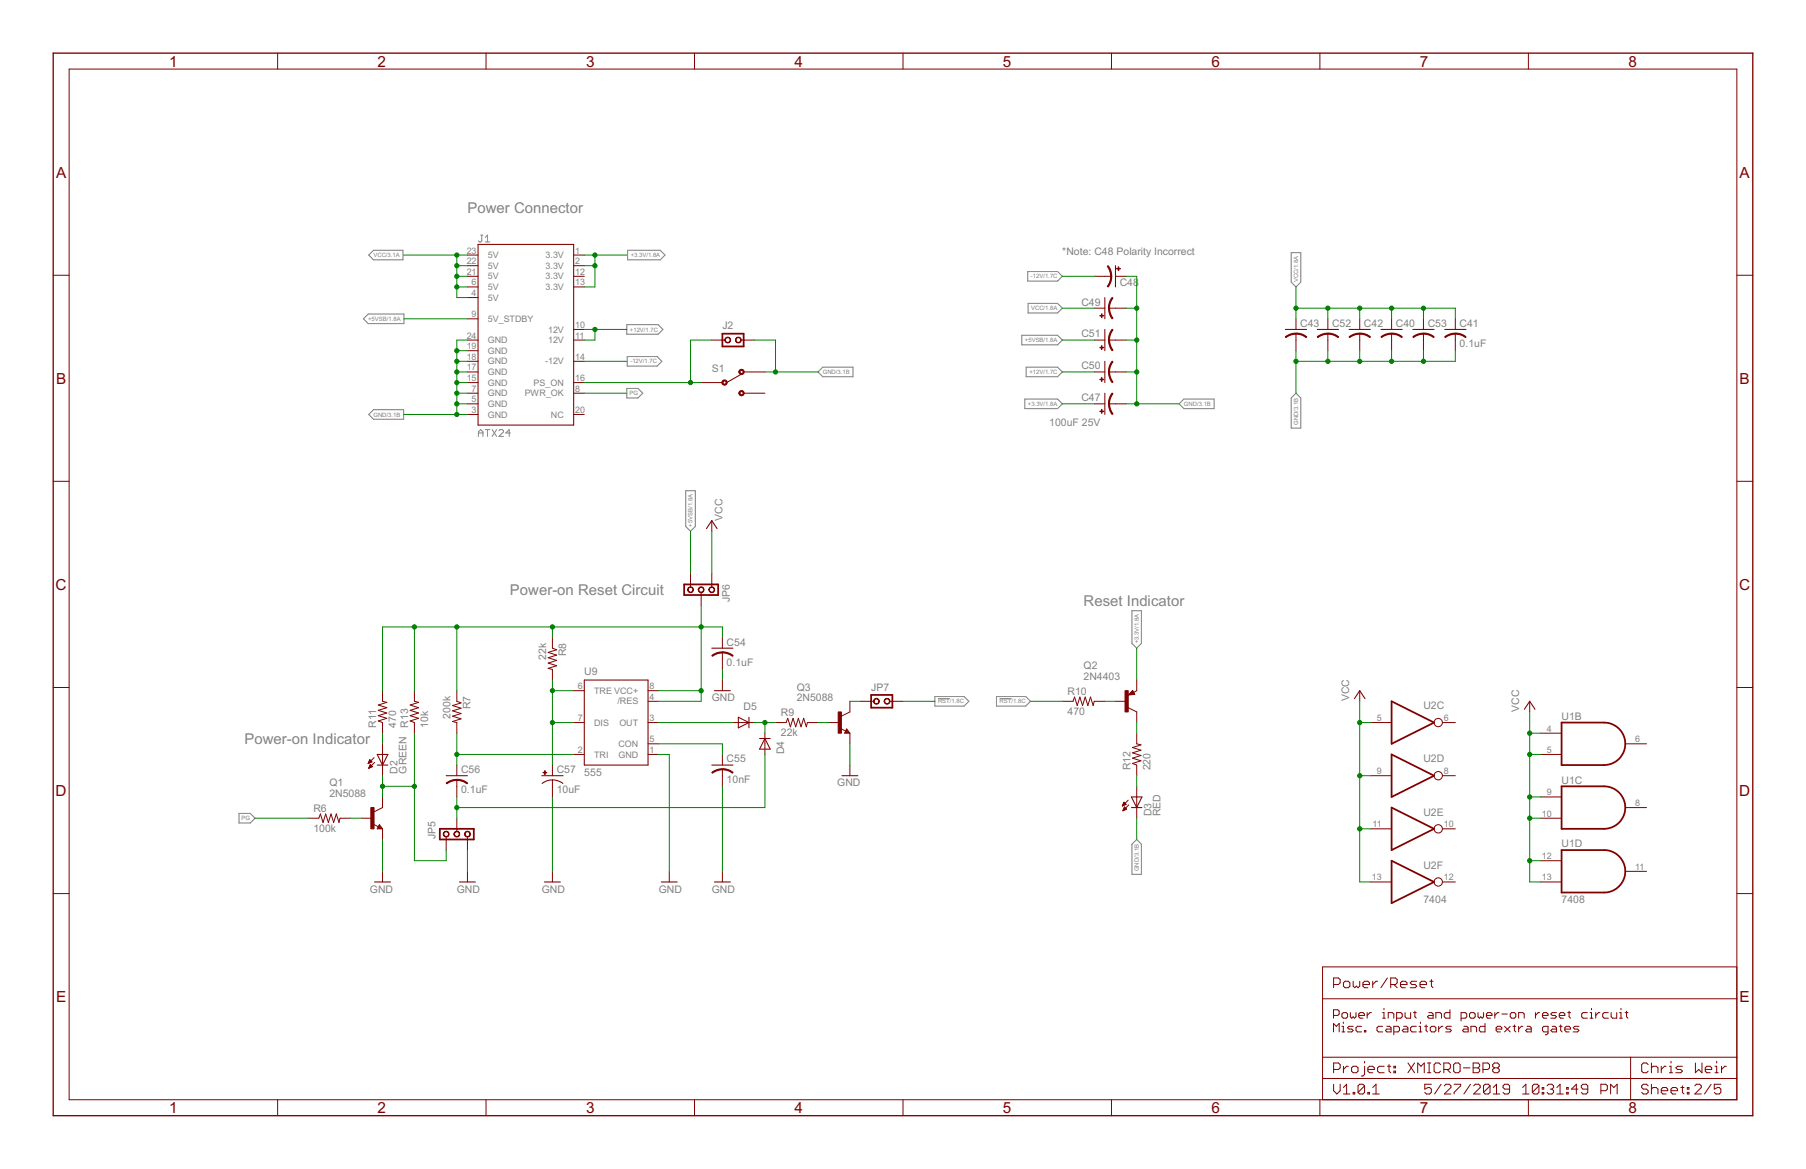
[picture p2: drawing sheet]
<svg xmlns="http://www.w3.org/2000/svg" width="432mm" height="279mm" viewBox="0 0 432 279" stroke-linecap="round" stroke-linejoin="round" font-family="sans-serif">
<g fill="none" stroke="#808080" stroke-width=".24">
<path d="M114.9 56.2h.6M115.2 56.2v1.4l-.3 .2-.5-.2M116 56.7l.6-.5v1.6M116 57.8h1.1M114.4 104.3v-1.1l.5-.5 .6 .5v1.1M114.4 103.5h1.1M116 102.7h1.1M116.6 102.7v1.6M117.7 102.7l1 1.6M118.7 102.7l-1 1.6M119.3 103l.3-.3h.5l.3 .3v.2l-1.1 1.1h1.1M122 103.5h-1.1l.9-.8v1.6"/>
<path d="M224.3 167h2.8M239 167h2.9"/>
</g>
<g fill="none" stroke="#808080" stroke-width=".25">
<path d="M150.1 59.8h7.8l1.1 1.2-1.1 1.1h-7.8zM86.9 76.2l1.1-1.1h8.6v2.2h-8.6zM88.2 61l1.1-1.2h7.1v2.3h-7.1zM149.9 77.6h7.5l1.1 1.1-1.1 1.2h-7.5zM245.7 64.9h7.2l1.1 1.1-1.1 1.2h-7.2zM245.8 72.5h7.1l1.1 1.2-1.1 1.1h-7.1zM308.7 60.4h2.3v7l-1.1 1.2-1.2-1.2zM88.2 99.1l1.1-1.2h7.2v2.3h-7.2zM149.9 92.8h2.6l1.2 1.2-1.2 1.1h-2.6zM150 85.2h7.1l1.1 1.2-1.1 1.1h-7.1zM195.6 88.9l1.1-1.1h7.2v2.2h-7.2zM244.3 80.1h8.6l1.1 1.2-1.1 1.1h-8.6z"/>
<path d="M245 95.4h7.9l1.1 1.1-1.1 1.2h-7.9zM245.3 87.8h7.6l1.1 1.1-1.1 1.1h-7.6zM283.1 95.4h7.2v2.3h-7.2l-1.2-1.2zM308.7 95.1l1.2-1.1 1.1 1.1v7.2h-2.3zM164 117.3h2.2v8.5l-1.1 1.2-1.1-1.2zM270.6 146h2.3v7.8l-1.1 1.1-1.2-1.1zM223.5 166.5h7l1.1 1.1-1.1 1.2h-7zM238.3 166.5h6.9l1.2 1.1-1.2 1.2h-6.9zM57.1 194.4h2.7l1.2 1.2-1.2 1.1h-2.7zM270.6 201.8l1.2-1.2 1.1 1.2v7.2h-2.3z"/>
</g>
<path d="M12.7 12.7h406.4v254h-406.4z" fill="none" stroke="#800000" stroke-width=".32"/>
<g fill="none" stroke="#800000" stroke-width=".24">
<path d="M16.5 16.5h398.8v246.3h-398.8zM66.4 12.7v3.8M116.2 12.7v3.8M166.1 12.7v3.8M215.9 12.7v3.8M265.7 12.7v3.8M315.6 12.7v3.8M365.4 12.7v3.8M12.7 65.8h3.8M111.8 61h2.5M111.8 63.5h2.5M111.8 66h2.5"/>
<path d="M111.8 68.6h2.5M111.8 71.1h2.5M111.8 76.2h2.5M137.2 61h2.5M137.2 63.5h2.5M137.2 66h2.5M137.2 68.6h2.5M137.2 78.7h2.5M261.6 66h4.1M261.6 73.7h2.6M265.2 73.7h4M266.7 66h2.5"/>
<path d="M309.9 76.2v2.5M309.9 79.8v4M317.5 76.2v2.5M317.5 79.8v4M325.1 76.2v2.5M325.1 79.8v4M332.7 76.2v2.5M332.7 79.8v4M340.3 76.2v2.5M340.3 79.8v4M348 76.2v2.5M348 79.8v4"/>
<path d="M415.3 65.8h3.8M111.8 86.4h2.5M111.8 81.3h2.5M111.8 99.1h2.5M111.8 96.5h2.5M111.8 94h2.5M111.8 91.4h2.5M111.8 88.9h2.5M111.8 83.8h2.5M137.2 86.4h2.5M137.2 81.3h2.5M137.2 99.1h2.5"/>
<path d="M137.2 94h2.5M137.2 91.4h2.5M167.6 91.4h5.1M170.2 81.3h3.2M177.2 81.3h3.1M177.8 94h5.1M177.8 88.9h5.1M261.6 81.3h2.6M261.6 96.5h2.6M261.6 88.9h2.6M265.2 81.3h4M265.2 96.5h4"/>
<path d="M265.2 88.9h4M12.7 115h3.8M415.3 115h3.8M165.1 137.1v3.2M170.2 124.4v2.6M170.2 137.1v3.2M132.1 152.4v2.5l1 .4-2 .6 2 .7-2 .6 2 .6-2 .7 2 .6-2 .6 1 .3v2.5M167.6 141.6v3.2M172.7 152.4v2.5M172.7 155.9v4.1M12.7 164.3h3.8M91.5 165.1v2.5l1 .3-2.1 .6 2.1 .6-2.1 .7 2.1 .6-2.1 .6 2.1 .7-2.1 .6 1.1 .4v2.5"/>
<path d="M91.5 177.8v7.6M99.1 165.1v2.5l1 .3-2 .6 2 .6-2 .7 2 .6-2 .6 2 .7-2 .6 1 .4v2.5M109.2 165.1v2.5l1 .4-2 .6 2 .7-2 .6 2 .6-2 .7 2 .6-2 .6 1 .3v2.5M137.2 172.7h2.5M137.2 165.1h2.5M154.9 172.7h2.6M154.9 177.8h2.6M154.9 167.6h2.6M154.9 165.1h2.6M172.7 162.5v2.6M175.3 172.7h5M182.9 175.2v5.1"/>
<path d="M185.4 172.7h2.6l.3-1 .7 2 .6-2 .6 2 .7-2 .6 2 .7-2 .6 2 .2-1h2.6M198.1 172.7h2.6M201 174.1l1.2 .6M202.4 174.2l.8 1h-1.3zM203.2 167.6v2.6l-2 1M203.2 175.2v2.6M205.7 167.6h3.2M212.7 167.6h3.2M254 167.6h2.5l.4-1 .7 2 .6-2 .6 2 .7-2 .6 2 .6-2 .7 2 .2-1h2.6M266.7 167.6h2.5M269.7 169.1l2.1 1.1v2.5M270.8 165l.5 .9-1.6 .2z"/>
<path d="M271.8 175.2v2.6l1 .2-2 .7 2 .6-2 .6 2 .7-2 .6 2 .6-2 .7 1 .4v2.5M271.8 162.5v2.6l-.8 .4M325.1 165.1v2.5M327.6 172.7h5.1M344.9 172.7h3.1M365.7 167.6v2.6M368.3 175.2h5.1M388.6 177.8h5.1M415.3 164.3h3.8M73.7 195.6h2.5l.4-1.1 .6 2.1 .7-2.1 .6 2.1 .6-2.1 .7 2.1 .6-2.1 .6 2.1 .3-1h2.5M86.4 195.6h2.5M88 182.5h.1"/>
<path d="M88.1 182.4h.2M88.1 182.2h.5M88.2 182.1h.7M88.2 183.6h.1M88.2 183.4h.4M88.2 182h.6M88.3 181.9h.4M88.3 183.3h.6M88.3 181.7h.3M88.3 183.2h.7M88.4 181.6h.1M88.4 183.1h.5"/>
<path d="M88.4 181.6l-.4 .9M88.4 181.6l.5 .5-.9 .4M88.4 182.9h.4M88.5 182.8h.1M88.5 182.7l.5 .5-.8 .4zM89.2 197l1.2 .6M89.4 181.1l-1.4 1.4M89.6 182.2l-1.4 1.4M90.7 197.1l.8 1h-1.3zM91.5 190.5v2.5l-2.1 1M91.5 198.1v2.5M109.2 182.9v2.5"/>
<path d="M109.2 186.4v4.1M109.2 195.6v3.1M132.1 182.9v2.5M132.1 186.4v4.1M137.2 180.3h2.5M154.9 180.3h2.6M172.7 180.3v2.6M172.7 183.9v4M203.2 182.9v2.5M268.4 192.6h.1M268.4 192.5h.3M268.5 192.4h.5"/>
<path d="M268.5 193.7h.2M268.5 192.2h.7M268.6 192.1h.5M268.6 193.6h.4M268.6 192h.4M268.6 193.4h.6M268.7 191.9h.2M268.7 193.3h.6M268.7 191.7h.1M268.7 193.2h.5M268.7 191.7l-.3 .9M268.7 191.7l.5 .6"/>
<path d="M268.8 193.1h.2M268.8 193h.1M268.9 192.9l.5 .5-.9 .4zM269.2 192.3l-.8 .3M269.7 191.2l-1.3 1.4M269.9 192.4l-1.4 1.4M271.8 187.9v7.7M327.6 185.4h5.1M327.6 198.1h5.1M344.9 185.4h3.1M344.9 198.1h3.1M368.3 180.3h5.1"/>
<path d="M368.3 190.5h5.1M368.3 195.6h5.1M388.6 193h5.1M12.7 213.6h3.8M91.5 208.3v2.5M106.7 200v3.2M111.8 200v3.2M111.8 208.3v2.5M132.1 208.3v2.5M160 208.3v2.5M172.7 208.3v2.5M327.6 210.8h5.1"/>
<path d="M344.9 210.8h3.1M368.3 210.8h5.1M368.3 205.7h5.1M388.6 208.3h5.1M415.3 213.6h3.8M316.2 238.7h99.1M318.9 235.3h1.1l.4-.4v-.8l-.4-.4h-1.1v2.4M321.2 234.9l.4-.4h.8l.3 .4v.8l-.3 .4h-.8l-.4-.4zM323.5 234.5v1.2l.4 .4 .4-.4 .4 .4 .4-.4v-1.2M325.9 235.3h1.5v-.4l-.4-.4h-.7l-.4 .4v.8l.4 .4h.7M328.2 234.5v1.6M329.4 234.5h-.4l-.8 .8"/>
<path d="M331.7 233.7l-1.5 2.4M332.5 235.3h1.2l.4-.4v-.8l-.4-.4h-1.2v2.4M333.3 235.3l.8 .8M334.8 235.3h1.6v-.4l-.4-.4h-.8l-.4 .4v.8l.4 .4h.8M338.7 234.5h-1.1l-.4 .4 .4 .4h.7l.4 .4-.4 .4h-1.1M339.5 235.3h1.6v-.4l-.4-.4h-.8l-.4 .4v.8l.4 .4h.8M341.8 234.5h.8M342.2 234.1v1.6l.4 .4M415.3 231.1h-99.1v31.7M316.2 252.7h99.1M316.2 257.8h99.1M318.8 242.7h1l.4-.3v-.7l-.4-.4h-1v2.1"/>
<path d="M318.8 246.6v-2l.7 .7 .7-.7v2M318.9 255.6h1.1l.4-.4v-.8l-.4-.3h-1.1v2.3M318.9 259.1v1.6l.7 .8 .8-.8v-1.6M320.8 242.4l.4-.4h.7l.3 .4v.6l-.3 .4h-.7l-.4-.4zM320.8 245.3h.4v1.3M320.8 246.6h.7M321.2 244.3v.3M321.2 254.8v1.6M321.2 259.9l.8-.8v2.4M322.4 254.8h-.4l-.8 .8M322.9 242v1l.3 .4 .3-.4 .4 .4 .3-.4v-1M323.5 245.3h-1l-.3 .3 .3 .4h.7l.3 .3-.3 .3h-1"/>
<path d="M323.5 254.8h.8l.4 .4v.8l-.4 .4h-.8l-.3-.4v-.8zM324.9 242.7h1.3v-.3l-.3-.4h-.7l-.3 .4v.6l.3 .4h.7M325.5 245.3h-1l-.3 .3v.7l.3 .3h1M326.2 246.3h.4v.3h-.4zM326.3 253.7v.4M326.3 254.8v2l-.4 .4h-.4M326.3 259.5v1.6l-.4 .4h-.8l-.4-.4M326.3 259.5l-.4-.4h-.8l-.4 .4v1.6M326.3 259.5l-1.6 1.6M326.9 242v1.4M327 255.6h1.6v-.4l-.4-.4h-.8l-.4 .4v.8l.4 .4h.8M327.9 242h-.3l-.7 .7"/>
<path d="M328.2 259.9l.8-.8v2.4M330.6 243.4h.6M330.6 242h.3v1.4M330.6 245.3h-1l-.4 .3v.7l.4 .3h1M330.9 241v.3M330.9 254.8h-1.1l-.4 .4v.8l.4 .4h1.1M331.6 245.3h.7l.3 .3v1h-1l-.4-.3 .4-.3h1M331.7 254.8h.8M331.9 243.4v-1.4h1l.3 .4v1M332.1 254.4v1.6l.4 .4M333.2 246.6h1.1l.3-.3v-.7l-.3-.3h-1.1v2M333.3 254.8h.4v.4h-.4z"/>
<path d="M333.3 256h.4v.4h-.4zM333.9 243.4h1l.4-.4v-.6l-.4-.4h-1v2M335.6 245.3h.7l.3 .3v1h-1l-.3-.3 .3-.3h1M335.9 242v1l.4 .4h1v-1.4M336.6 254.1l1.6 2.3M337.9 242h.7M338.2 254.1l-1.6 2.3M338.3 241.7v1.3l.3 .4M338.6 245.3h-1l-.3 .3v.7l.3 .3h1M339 256.4v-2.3l.7 .7 .8-.7v2.3M339.3 245.3h.3v1.3M339.3 246.6h.7"/>
<path d="M339.6 244.3v.3M340.6 245.3h.7M341 245v1.3l.3 .3M341.3 254.1h.8M341.3 256.4h.8M341.6 242h.7l.3 .4v1h-1l-.3-.4 .3-.3h1M341.7 254.1v2.3M342 245.6l.3-.3h.7l.3 .3v.7l-.3 .3h-.7l-.3-.3zM342.2 259.1h-1.5v1.2l.7-.4h.4l.4 .4v.8l-.4 .4h-.8l-.3-.4M343.3 243.4v-1.4h1l.4 .4v1M344 245.3v1.3M344.4 254.4l-.4-.3h-.7l-.4 .3v1.6l.4 .4h.7l.4-.4"/>
<path d="M344.6 259.1l-1.6 2.4M345 245.3h-.3l-.7 .7M345.2 255.6h1.2l.4-.4v-.8l-.4-.3h-1.2v2.3M345.3 259.5l.4-.4h.8l.4 .4v.4l-1.6 1.6h1.6M346 255.6l.8 .8M346.7 241.3v2.1h-1l-.4-.4v-.6l.4-.4h1M347 245.3h-1l-.3 .3 .3 .4h.7l.3 .3-.3 .3h-1M347.7 259.1h1.5v.4l-1.5 1.6v.4M347.9 254.1h.8l.4 .3v1.6l-.4 .4h-.8l-.3-.4v-1.6zM349.3 243.4h1.1l.3-.4v-.6l-.3-.4h-1.1v2M349.9 255.2h1.6M350 245.3h.7l.3 .3v1h-1l-.3-.3 .3-.3h1"/>
<path d="M351.3 242.4l.4-.4h.7l.3 .4v.6l-.3 .4h-.7l-.4-.4zM351.6 259.1l-1.6 2.4M351.7 246.6v-1.3h1l.3 .3v1M352.2 254.1h1.2l.4 .3v.4l-.4 .4 .4 .4v.4l-.4 .4h-1.2zM352.2 255.2h1.2M352.3 259.5l.4-.4h.8l.4 .4v.4l-1.6 1.6h1.6M353.4 242v1l.3 .4 .3-.4 .4 .4 .3-.4v-1M354.6 255.6h1.1l.4-.4v-.8l-.4-.3h-1.1v2.3M355 244.6v2h-1l-.3-.3v-.7l.3-.3h1M355.4 242.7h1.3v-.3l-.3-.4h-.7l-.3 .4v.6l.3 .4h.7M356.3 259.5l-.4-.4h-.8l-.4 .4v1.6M356.3 259.5v1.6l-.4 .4h-.8l-.4-.4"/>
<path d="M356.3 259.5l-1.6 1.6M357 259.9l.8-.8v2.4M357.3 255.2l-.4 .4v.4l.4 .4h.8l.4-.4v-.4l-.4-.4M357.3 255.2l-.4-.4v-.4l.4-.3h.8l.4 .3v.4l-.4 .4M357.3 255.2h.8M357.4 242v1.4M357.7 246h1.4v-.4l-.4-.3h-.6l-.4 .3v.7l.4 .3h.6M358.4 242h-.3l-.7 .7M359.1 242.4h1.3M359.7 245.3l1.4 1.3M361.1 242.4l.3-.4h.7l.3 .4v.6l-.3 .4h-.7l-.3-.4zM361.1 245.3l-1.4 1.3"/>
<path d="M361.7 245.3h.7M362.1 245v1.3l.3 .3M363.1 243.4v-1.4h1l.3 .4v1M363.1 245.3v1.3M364 259.9l.8-.8v2.4M364.1 245.3h-.4l-.6 .7M365.1 245.3h.7l.3 .3v1h-1l-.3-.3 .3-.3h1M367.1 242v1.4M367.9 259.5l-.3-.4h-.8l-.4 .4v1.6M367.9 259.5v1.6l-.3 .4h-.8l-.4-.4M367.9 259.5l-1.5 1.6M368.1 242h-.3l-.7 .7"/>
<path d="M368.7 259.9h.4v.4h-.4zM368.8 242.7h1.3v-.3l-.3-.4h-.7l-.3 .4v.6l.3 .4h.7M369.9 259.5l.4-.4h.8l.4 .4v.4l-.4 .4M370.1 246.6h-1l-.3-.3v-.7l.3-.3h1v1.7l-.3 .3h-.3M371.1 245.3h.7l.3 .3v1h-1l-.3-.3 .3-.3h1M372.1 242h-1l-.3 .4 .3 .3h.7l.3 .3-.3 .4h-1M372.2 259.9l.8-.8v2.4M372.8 242.7h1.3v-.3l-.3-.4h-.7l-.3 .4v.6l.3 .4h.7M372.8 245.3h.7M373.1 245v1.3l.4 .3M374.1 246h1.4v-.4l-.3-.3h-.7l-.4 .3v.7l.4 .3h.7M374.6 259.9h.3v.4h-.3z"/>
<path d="M374.8 242h.7M375.2 241.7v1.3l.3 .4M377.5 245.3h-1l-.3 .3 .3 .4h.7l.3 .3-.3 .3h-1M379.5 242h-1l-.3 .4v.6l.3 .4h1M380.2 243.4h.7M380.2 242h.3v1.4M380.5 241v.3M381.5 242v1.4M382.5 242h-.3l-.7 .7M384.5 242h-1l-.3 .4v.6l.3 .4h1M385.2 242v1l.4 .4h.9v-1.4M387.2 243.4h.7"/>
<path d="M387.2 242h.4v1.4M387.6 241v.3M388.6 242h.6M388.9 241.7v1.3l.3 .4M389.9 252.7v10.1M394.1 254.4l-.4-.3h-.8l-.4 .3v1.6l.4 .4h.8l.4-.4M394.1 259.5l-.4-.4h-.8l-.4 .4v.4l.4 .4h.8l.4 .4v.4l-.4 .4h-.8l-.4-.4M394.8 255.2l.4-.4h.8l.4 .4v1.2M394.8 254.1v2.3M394.8 259.1v2.4M397.2 254.8v1.6M398.4 254.8h-.4l-.8 .8"/>
<path d="M399.1 254.8h.4v1.6M399.1 256.4h.8M399.5 253.7v.4M401.9 259.9h.7M402.3 254.8h-1.2l-.4 .4 .4 .4h.8l.4 .4-.4 .4h-1.2M402.3 259.5v1.6l.3 .4M403.4 259.9h.4v.4h-.4zM405.2 259.5l.4-.4h.8l.4 .4v.4l-1.6 1.6h1.6M405.4 254.1v2.3l.7-.8 .8 .8v-2.3M407.7 255.6h1.6v-.4l-.4-.4h-.8l-.4 .4v.8l.4 .4h.8M409.1 259.1l-1.6 2.4M410 254.8h.4v1.6"/>
<path d="M410 256.4h.8M410.4 253.7v.4M411.4 259.1h-1.5v1.2l.8-.4h.4l.3 .4v.8l-.3 .4h-.8l-.4-.4M411.6 254.8v1.6M412.8 254.8h-.4l-.8 .8M66.4 262.8v3.9M116.2 262.8v3.9M166.1 262.8v3.9M215.9 262.8v3.9M265.7 262.8v3.9M315.6 262.8v3.9M321.2 261.5h1.5"/>
<path d="M323.5 261.1h.4v.4h-.4zM327 261.1h.4v.4h-.4zM328.2 261.5h1.6M357 261.5h1.6M360.9 260.3h-1.2l-.3-.4v-.4l.3-.4h.8l.4 .4v1.6l-.4 .4h-.8l-.3-.4M364 261.5h1.6M365.4 262.8v3.9M368.7 261.1h.4v.4h-.4zM370.7 260.3h.4M371.1 260.3l.4 .4v.4l-.4 .4h-.8l-.4-.4M372.2 261.5h1.6M374.6 261.1h.3v.4h-.3z"/>
<path d="M377.3 260.3h-1.6l1.2-1.2v2.4M379.6 260.3h-1.1l-.4-.4v-.4l.4-.4h.7l.4 .4v1.6l-.4 .4h-.7l-.4-.4M382.8 260.7h1.1l.4-.4v-.8l-.4-.4h-1.1v2.4M385.1 261.5v-2.4l.8 .8 .8-.8v2.4M394.8 260.3l.4-.4h.8l.4 .4v1.2M397.2 260.7h1.5v-.4l-.3-.4h-.8l-.4 .4v.8l.4 .4h.8M399.5 260.7h1.6v-.4l-.4-.4h-.8l-.4 .4v.8l.4 .4h.8M403.4 261.1h.4v.4h-.4z"/>
<circle cx="343.9" cy="172.7" r=".99"/>
<circle cx="343.9" cy="185.4" r=".99"/>
<circle cx="343.9" cy="198.1" r=".99"/>
<circle cx="343.9" cy="210.8" r=".99"/>
</g>
<g fill="none" stroke="#800000" stroke-width=".25">
<path d="M114.3 58.4h22.9v43.2h-22.9zM264.2 71.1v5.1M264.2 78.7v5.1M266.7 63.5v5.1M307.3 78.7h5.1M314.9 78.7h5.1M322.6 78.7h5M330.2 78.7h5.1M337.8 78.7h5.1M345.4 78.7h5.1M177.3 89.4l-3.6 2M264.2 86.4v5"/>
<path d="M264.2 94v5.1M168.9 126.3l1.3-1.9 1.2 1.9M170.2 154.9h5.1M139.7 162.5h15.2v20.4h-15.2zM170.8 165.1h3.8M176.5 171.4l2.6 1.3-2.6 1.3zM179.1 171.4v2.6M181.6 176.5h2.5M182.9 176.5l1.2 2.5h-2.5zM202.4 174.7l.2 .3h-.4l.2-.5 .5 .6h-.7M270.8 165.7h-.4l.4-.2 .2 .3-1 .2 .8-.8 .3 .6M323.8 167l1.3-1.9 1.3 1.9"/>
<path d="M364.5 169.5l1.2-1.9 1.3 1.9M90.2 182.9h2.5M90.2 180.3h2.5l-1.2 2.6zM90.7 197.6l.1 .2h-.4l.3-.5 .5 .7h-.8M106.7 185.4h5.1M129.5 185.4h5.1M132.1 186.4l1.5 .3 1 .5M132.1 186.4l-1.6 .3-.9 .5M170.2 182.9h5.1M201.3 185.4h3.8M270.5 190.5h2.5l-1.2 2.5zM270.5 193h2.5"/>
<path d="M89.6 210.8h3.8M109.9 210.8h3.8M130.2 210.8h3.8M158.1 210.8h3.8M170.8 210.8h3.8"/>
</g>
<path d="M172.7 79.8h5.1v3h-5.1zM163.6 139.7h8.1v2.5h-8.1zM208.3 166.1h5.1v3h-5.1zM332.7 167.6l10.2 5.1-10.2 5.1zM373.4 172.7h10.1a5.1 5.1 0 0 1 5.1 5.1 5.1 5.1 0 0 1-5.1 5.1h-10.1zM105.2 198.1h8.1v2.5h-8.1zM332.7 180.3l10.2 5.1-10.2 5.1zM332.7 193l10.2 5.1-10.2 5.1zM373.4 187.9h10.1a5.1 5.1 0 0 1 5.1 5.1 5.1 5.1 0 0 1-5.1 5.1h-10.1zM332.7 205.7l10.2 5.1-10.2 5.1zM373.4 203.2h10.1a5.1 5.1 0 0 1 5.1 5 5.1 5.1 0 0 1-5.1 5.1h-10.1z" fill="none" stroke="#800000" stroke-width=".42"/>
<g fill="#800000" stroke="#800000" stroke-width=".24">
<path d="M176 80.8a.7 .7 0 0 1 1.1 .1 .7 .7 0 0 1-.4 1.1 .7 .7 0 0 1-.9-.7h.2a.57 .57 0 0 1 .7-.6 .57 .57 0 0 1 .2 .9 .57 .57 0 0 1-.9-.1l-.2-.2z" fill-rule="evenodd"/>
<path d="M173.5 80.8a.7 .7 0 0 1 1.1 .1 .7 .7 0 0 1-.4 1.1 .7 .7 0 0 1-.9-.7h.1a.57 .57 0 0 1 .8-.6 .57 .57 0 0 1 .2 .9 .57 .57 0 0 1-.9-.1l-.2-.2z" fill-rule="evenodd"/>
<path d="M265.6 66h.2l-.1 .9-.8 1.7-.2-.1 .6-.9z" fill-rule="evenodd"/>
<path d="M264.7 63.6l.2-.1 .5 .7 .4 1.8h-.2l-.2-1z" fill-rule="evenodd"/>
<path d="M265.9 71.1l.2 .1-.7 1.4-.1 1.1h-.3l.2-1.4z" fill-rule="evenodd"/>
<path d="M265 73.7h.3l.1 1 .7 1.4-.2 .1-.6-1.2z" fill-rule="evenodd"/>
<path d="M265.9 78.7l.2 .2-.7 1.3-.1 1.1h-.3l.2-1.4z" fill-rule="evenodd"/>
<path d="M265 81.3h.3l.1 1 .7 1.4-.2 .1-.6-1.2z" fill-rule="evenodd"/>
<path d="M265.9 86.3l.2 .2-.7 1.4-.1 1h-.3l.2-1.4z" fill-rule="evenodd"/>
<path d="M265 88.9h.3l.1 1 .7 1.4-.2 .1-.6-1.2z" fill-rule="evenodd"/>
<path d="M265.9 93.9l.2 .2-.7 1.4-.1 1h-.3l.2-1.4z" fill-rule="evenodd"/>
<path d="M265 96.5h.3l.1 1 .7 1.4-.2 .2-.6-1.2z" fill-rule="evenodd"/>
<path d="M309.9 79.6l1.3 .2 1.2 .7-.1 .2-1.4-.7-1-.1z" fill-rule="evenodd"/>
<path d="M307.3 80.5l1.2-.7 1.4-.2v.3l-1.1 .1-1.3 .7z" fill-rule="evenodd"/>
<path d="M317.5 79.6l1.3 .2 1.3 .7-.2 .2-1.4-.7-1-.1z" fill-rule="evenodd"/>
<path d="M314.9 80.5l1.2-.7 1.4-.2v.3l-1 .1-1.4 .7z" fill-rule="evenodd"/>
<path d="M325.1 79.6l1.4 .2 1.2 .7-.2 .2-1.4-.7-1-.1z" fill-rule="evenodd"/>
<path d="M322.6 80.5l1.2-.7 1.3-.2v.3l-1 .1-1.4 .7z" fill-rule="evenodd"/>
<path d="M176.8 88.4a.64 .64 0 0 1 1 .2 .64 .64 0 0 1-.3 .9 .64 .64 0 0 1-.8-.6h.2a.39 .39 0 0 1 .6-.3 .39 .39 0 0 1 .1 .6 .39 .39 0 0 1-.7-.2v-.1h-.2z" fill-rule="evenodd"/>
<path d="M176.8 93.5a.64 .64 0 0 1 1 .2 .64 .64 0 0 1-.3 .9 .64 .64 0 0 1-.8-.6h.2a.39 .39 0 0 1 .6-.4 .39 .39 0 0 1 .1 .7 .39 .39 0 0 1-.7-.2l-.2-.1z" fill-rule="evenodd"/>
<path d="M172.8 91a.64 .64 0 0 1 1 .1 .64 .64 0 0 1-.4 .9 .64 .64 0 0 1-.8-.6h.2a.39 .39 0 0 1 .6-.3 .39 .39 0 0 1 .1 .7 .39 .39 0 0 1-.6-.2l-.1-.2h-.2z" fill-rule="evenodd"/>
<path d="M332.7 79.6l1.4 .2 1.2 .7-.2 .2-1.3-.7-1.1-.1z" fill-rule="evenodd"/>
<path d="M330.2 80.5l1.2-.7 1.3-.2v.3l-1 .1-1.4 .7z" fill-rule="evenodd"/>
<path d="M340.3 79.6l1.4 .2 1.2 .7-.1 .2-1.4-.7-1.1-.1z" fill-rule="evenodd"/>
<path d="M337.8 80.5l1.2-.7 1.3-.2v.3l-1 .1-1.4 .7z" fill-rule="evenodd"/>
<path d="M348 79.6l1.3 .2 1.2 .7-.1 .2-1.4-.7-1-.1z" fill-rule="evenodd"/>
<path d="M345.4 80.5l1.2-.7 1.4-.2v.3l-1.1 .1-1.3 .7z" fill-rule="evenodd"/>
<path d="M109.2 186.3l1.4 .2 1.2 .7-.2 .1-1.3-.7-1.1-.1z" fill-rule="evenodd"/>
<path d="M106.7 187.1l1.2-.6 1.3-.2v.2l-1 .2-1.4 .6z" fill-rule="evenodd"/>
<path d="M172.7 155.8l1.4 .2 1.2 .7-.2 .2-1.3-.7-1.1-.2z" fill-rule="evenodd"/>
<path d="M170.2 156.7l1.2-.7 1.3-.2v.3l-1 .1-1.4 .7z" fill-rule="evenodd"/>
<path d="M111.2 198.9a.7 .7 0 0 1 1.1 .1 .7 .7 0 0 1-.3 1 .7 .7 0 0 1-.9-.6h.1a.58 .58 0 0 1 .8-.6 .58 .58 0 0 1 .2 .9 .58 .58 0 0 1-1-.1l-.1-.2z" fill-rule="evenodd"/>
<path d="M106.2 198.9a.7 .7 0 0 1 1.1 .1 .7 .7 0 0 1-.4 1 .7 .7 0 0 1-.9-.6h.1a.58 .58 0 0 1 .8-.6 .58 .58 0 0 1 .2 .9 .58 .58 0 0 1-.9-.1l-.2-.2z" fill-rule="evenodd"/>
<path d="M108.7 198.9a.7 .7 0 0 1 1.1 .1 .7 .7 0 0 1-.4 1 .7 .7 0 0 1-.9-.6h.1a.58 .58 0 0 1 .8-.6 .58 .58 0 0 1 .2 .9 .58 .58 0 0 1-.9-.1l-.2-.2z" fill-rule="evenodd"/>
<path d="M164.6 140.5a.7 .7 0 0 1 1.1 .1 .7 .7 0 0 1-.4 1 .7 .7 0 0 1-.9-.7h.1a.56 .56 0 0 1 .8-.5 .56 .56 0 0 1 .2 .9 .56 .56 0 0 1-.9-.2l-.2-.2z" fill-rule="evenodd"/>
<path d="M169.7 140.5a.7 .7 0 0 1 1.1 .1 .7 .7 0 0 1-.4 1 .7 .7 0 0 1-.9-.7h.1a.56 .56 0 0 1 .8-.5 .56 .56 0 0 1 .2 .9 .56 .56 0 0 1-.9-.2l-.2-.2z" fill-rule="evenodd"/>
<path d="M167.1 140.5a.7 .7 0 0 1 1.1 .1 .7 .7 0 0 1-.4 1 .7 .7 0 0 1-.9-.7h.2a.56 .56 0 0 1 .7-.5 .56 .56 0 0 1 .2 .9 .56 .56 0 0 1-.9-.2l-.2-.2z" fill-rule="evenodd"/>
<path d="M211.6 167.2a.7 .7 0 0 1 1.1 .1 .7 .7 0 0 1-.4 1 .7 .7 0 0 1-.9-.7h.1a.57 .57 0 0 1 .9-.5 .57 .57 0 0 1 .1 1 .57 .57 0 0 1-1-.3l-.1-.2z" fill-rule="evenodd"/>
<path d="M209 167.2a.7 .7 0 0 1 1.1 .1 .7 .7 0 0 1-.4 1 .7 .7 0 0 1-.8-.7h.1a.57 .57 0 0 1 .8-.5 .57 .57 0 0 1 .1 1 .57 .57 0 0 1-.9-.3l-.1-.2z" fill-rule="evenodd"/>
<path d="M172.7 183.7l1.4 .2 1.2 .7-.2 .2-1.3-.7-1.1-.1z" fill-rule="evenodd"/>
<path d="M170.2 184.6l1.2-.6 1.3-.3v.3l-1 .1-1.4 .7z" fill-rule="evenodd"/>
</g>
<g fill="#800000" stroke="#800000" stroke-width=".24">
<path d="M267.4 63.8h.1v.9h-.1z"/>
<path d="M267 64.2h.9v.1h-.9z"/>
<path d="M263.4 75h.1v.9h-.1z"/>
<path d="M263 75.4h.9v.1h-.9z"/>
<path d="M263.4 82.6h.1v.9h-.1z"/>
<path d="M263 83h.9v.1h-.9z"/>
<path d="M263.4 90.3h.1v.8h-.1z"/>
<path d="M263 90.6h.9v.2h-.9z"/>
<path d="M263.4 97.9h.1v.9h-.1z"/>
<path d="M263 98.3h.9v.1h-.9z"/>
<path d="M129.8 184.6h.9v.1h-.9z"/>
<path d="M130.2 184.2h.1v.9h-.1z"/>
<path d="M88.7 193h.7v5.1h-.7z"/>
<path d="M200.4 170.2h.8v5h-.8z"/>
<path d="M269 165.1h.7v5.1h-.7z"/>
</g>
<g fill="none" stroke="#008000" stroke-width=".24">
<path d="M96.5 61h15.3M96.5 76.2h15.3M109.2 61v10.1h2.6M109.2 66h2.6M109.2 68.6h2.6M109.2 63.5h2.6M139.7 61h10.2M139.7 63.5h2.5M139.7 78.7h10.2M142.2 78.7v2.6h-2.5M142.2 61v7.6h-2.5M254 66h7.6"/>
<path d="M254 73.7h7.6M269.2 66h2.6v30.5M269.2 73.7h2.6M309.9 73.7h38.1v2.5M309.9 68.6v7.6M317.5 73.7v2.5M325.1 73.7v2.5M332.7 73.7v2.5M340.3 73.7v2.5M96.5 99.1h15.3M109.2 96.5h2.6M109.2 94h2.6"/>
<path d="M109.2 91.4h2.6M109.2 88.9h2.6M109.2 86.4h2.6M109.2 83.8h2.6M111.8 81.3h-2.6v17.8M139.7 94h10.2M139.7 91.4h27.9M139.7 86.4h10.2M170.2 81.3h-5.1v10.1M180.3 81.3h5.1v7.6M182.9 88.9h12.7M254 81.3h7.6"/>
<path d="M254 96.5h7.6M254 88.9h7.6M269.2 81.3h2.6M269.2 96.5h12.7M269.2 88.9h2.6M309.9 83.8v10.2M317.5 83.8v2.6M325.1 83.8v2.6M332.7 83.8v2.6M340.3 83.8v2.6M348 83.8v2.6h-38.1M165.1 127v10.1"/>
<path d="M170.2 127v10.1M99.1 149.8v15.3M109.2 149.8v15.3M132.1 149.8v2.6M167.6 144.8v22.8h-10.1M172.7 152.4v-2.6h-81.2v15.3M172.7 160v2.5M271.8 154.9v7.6M91.5 175.2v2.6M99.1 175.2v30.5h7.6v-2.5M109.2 175.2v7.7M132.1 162.5v20.4"/>
<path d="M132.1 172.7h5.1M132.1 165.1h5.1M157.5 177.8h15.2v2.5M157.5 172.7h17.8M157.5 165.1h10.1M180.3 172.7h5.1M182.9 172.7v2.5M195.6 172.7h2.5M203.2 177.8v5.1M203.2 167.6h2.5M215.9 167.6h7.6M246.4 167.6h7.6"/>
<path d="M264.2 167.6h2.5M271.8 172.7v2.5M325.1 167.6v43.2h2.5M325.1 172.7h2.5M365.7 170.2v40.6h2.6M365.7 175.2h2.6M61 195.6h12.7M83.8 195.6h2.6M91.5 185.4v5.1M91.5 187.9h7.6M109.2 190.5v5.1M109.2 180.3h28"/>
<path d="M132.1 190.5v17.8M157.5 180.3h2.5v28M172.7 187.9v20.4M182.9 180.3v12.7h-73.7M271.8 185.4v2.5M271.8 195.6v5M325.1 185.4h2.5M325.1 198.1h2.5M365.7 180.3h2.6M365.7 195.6h2.6M365.7 190.5h2.6M91.5 200.6v7.7"/>
<path d="M111.8 203.2v5.1M365.7 205.7h2.6"/>
</g>
<g fill="#008000" stroke="#008000" stroke-width=".24">
<circle cx="109.2" cy="96.5" r=".51"/>
<circle cx="109.2" cy="94" r=".51"/>
<circle cx="109.2" cy="91.4" r=".51"/>
<circle cx="109.2" cy="88.9" r=".51"/>
<circle cx="109.2" cy="86.4" r=".51"/>
<circle cx="109.2" cy="83.8" r=".51"/>
<circle cx="109.2" cy="99.1" r=".51"/>
<circle cx="185.4" cy="88.9" r=".51"/>
<circle cx="271.8" cy="88.9" r=".51"/>
<circle cx="271.8" cy="81.3" r=".51"/>
<circle cx="271.8" cy="73.7" r=".51"/>
<circle cx="271.8" cy="96.5" r=".51"/>
<circle cx="340.3" cy="86.4" r=".51"/>
<circle cx="309.9" cy="86.4" r=".51"/>
<circle cx="317.5" cy="86.4" r=".51"/>
<circle cx="332.7" cy="86.4" r=".51"/>
<circle cx="325.1" cy="86.4" r=".51"/>
<circle cx="142.2" cy="63.5" r=".51"/>
<circle cx="142.2" cy="61" r=".51"/>
<circle cx="142.2" cy="78.7" r=".51"/>
<circle cx="165.1" cy="91.4" r=".51"/>
<circle cx="109.2" cy="68.6" r=".51"/>
<circle cx="109.2" cy="66" r=".51"/>
<circle cx="109.2" cy="63.5" r=".51"/>
<circle cx="109.2" cy="61" r=".51"/>
<circle cx="325.1" cy="185.4" r=".51"/>
<circle cx="325.1" cy="198.1" r=".51"/>
<circle cx="325.1" cy="172.7" r=".51"/>
<circle cx="365.7" cy="180.3" r=".51"/>
<circle cx="365.7" cy="190.5" r=".51"/>
<circle cx="365.7" cy="195.6" r=".51"/>
<circle cx="365.7" cy="205.7" r=".51"/>
<circle cx="365.7" cy="175.2" r=".51"/>
<circle cx="340.3" cy="73.7" r=".51"/>
<circle cx="309.9" cy="73.7" r=".51"/>
<circle cx="317.5" cy="73.7" r=".51"/>
<circle cx="332.7" cy="73.7" r=".51"/>
<circle cx="325.1" cy="73.7" r=".51"/>
<circle cx="109.2" cy="180.3" r=".51"/>
<circle cx="132.1" cy="165.1" r=".51"/>
<circle cx="132.1" cy="172.7" r=".51"/>
<circle cx="91.5" cy="187.9" r=".51"/>
<circle cx="99.1" cy="187.9" r=".51"/>
<circle cx="167.6" cy="165.1" r=".51"/>
<circle cx="167.6" cy="149.8" r=".51"/>
<circle cx="132.1" cy="149.8" r=".51"/>
<circle cx="109.2" cy="149.8" r=".51"/>
<circle cx="99.1" cy="149.8" r=".51"/>
<circle cx="109.2" cy="193" r=".51"/>
<circle cx="182.9" cy="172.7" r=".51"/>
</g>
<g font-size="4.1" fill="#800000">
<text x="40.4" y="15.9">1</text>
<text x="90.3" y="15.9">2</text>
<text x="140.1" y="15.9">3</text>
<text x="190" y="15.9">4</text>
<text x="239.8" y="15.9">5</text>
<text x="289.6" y="15.9">6</text>
<text x="339.5" y="15.9">7</text>
<text x="389.3" y="15.9">8</text>
<text x="13.4" y="42.4">A</text>
<text x="415.9" y="42.4">A</text>
<text x="13.4" y="91.7">B</text>
<text x="415.9" y="91.7">B</text>
<text x="13.3" y="141">C</text>
<text x="415.8" y="141">C</text>
<text x="13.3" y="190.2">D</text>
<text x="415.8" y="190.2">D</text>
<text x="13.4" y="239.5">E</text>
<text x="415.9" y="239.5">E</text>
<text x="40.4" y="266">1</text>
<text x="90.3" y="266">2</text>
<text x="140.1" y="266">3</text>
<text x="190" y="266">4</text>
<text x="239.8" y="266">5</text>
<text x="289.6" y="266">6</text>
<text x="339.5" y="266">7</text>
<text x="389.3" y="266">8</text>
</g>
<g font-size="4" fill="#808080">
<text x="111.8" y="50.8">Power Connector</text>
<text x="121.9" y="142.2">Power-on Reset Circuit</text>
<text x="259.1" y="144.8">Reset Indicator</text>
<text x="58.4" y="177.8">Power-on Indicator</text>
</g>
<g font-size="2.8" fill="#808080">
<text x="254" y="61">*Note: C48 Polarity Incorrect</text>
<text x="267.7" y="68.4">C48</text>
<text x="258.5" y="73">C49</text>
<text x="172.7" y="78.7">J2</text>
<text x="258.5" y="80.6">C51</text>
<text x="310.9" y="78.1">C43</text>
<text x="318.5" y="78.1">C52</text>
<text x="326.1" y="78.1">C42</text>
<text x="333.7" y="78.1">C40</text>
<text x="341.4" y="78.1">C53</text>
<text x="349" y="82.9">0.1uF</text>
<text x="349" y="78.1">C41</text>
<text x="170.2" y="88.9">S1</text>
<text x="258.5" y="88.3">C50</text>
<text x="258.5" y="95.9">C47</text>
<text x="250.9" y="101.7">100uF 25V</text>
<text x="172.7" y="124.4" transform="rotate(-90 172.7 124.4)">VCC</text>
<text x="174.5" y="144" transform="rotate(-90 174.5 144)">JP6</text>
<text x="173.7" y="154.3">C54</text>
<text x="130.6" y="157.7" transform="rotate(-90 130.6 157.7)">22k</text>
<text x="135.4" y="156.8" transform="rotate(-90 135.4 156.8)">R8</text>
<text x="139.7" y="161.3">U9</text>
<text x="173.7" y="159.1">0.1uF</text>
<text x="259.1" y="160">Q2</text>
<text x="170.2" y="167.6">GND</text>
<text x="190.5" y="167.6">2N5088</text>
<text x="190.5" y="165.1">Q3</text>
<text x="208.3" y="165.1">JP7</text>
<text x="255.3" y="166.1">R10</text>
<text x="259.1" y="162.5">2N4403</text>
<text x="322.6" y="167.6" transform="rotate(-90 322.6 167.6)">VCC</text>
<text x="90" y="174" transform="rotate(-90 90 174)">R11</text>
<text x="94.8" y="174" transform="rotate(-90 94.8 174)">470</text>
<text x="97.6" y="174" transform="rotate(-90 97.6 174)">R13</text>
<text x="102.4" y="174" transform="rotate(-90 102.4 174)">10k</text>
<text x="107.7" y="171.8" transform="rotate(-90 107.7 171.8)">200k</text>
<text x="112.5" y="169.5" transform="rotate(-90 112.5 169.5)">R7</text>
<text x="177.8" y="169.7">D5</text>
<text x="186.7" y="171.2">R9</text>
<text x="255.3" y="170.9">470</text>
<text x="340.3" y="169.5">U2C</text>
<text x="363.2" y="170.2" transform="rotate(-90 363.2 170.2)">VCC</text>
<text x="373.4" y="172.1">U1B</text>
<text x="186.7" y="176">22k</text>
<text x="95" y="184.9" transform="rotate(-90 95 184.9)">D2</text>
<text x="97.2" y="184.9" transform="rotate(-90 97.2 184.9)">GREEN</text>
<text x="110.2" y="184.8">C56</text>
<text x="133.1" y="184.8">C57</text>
<text x="139.7" y="185.4">555</text>
<text x="173.7" y="182.2">C55</text>
<text x="187.5" y="180.3" transform="rotate(-90 187.5 180.3)">D4</text>
<text x="270.3" y="184.1" transform="rotate(-90 270.3 184.1)">R12</text>
<text x="275.1" y="184.1" transform="rotate(-90 275.1 184.1)">220</text>
<text x="340.3" y="182.2">U2D</text>
<text x="78.8" y="190.5">2N5088</text>
<text x="78.8" y="187.9">Q1</text>
<text x="110.2" y="189.6">0.1uF</text>
<text x="133.1" y="189.6">10uF</text>
<text x="173.7" y="187">10nF</text>
<text x="200.2" y="187.9">GND</text>
<text x="373.4" y="187.3">U1C</text>
<text x="74.9" y="194.1">R6</text>
<text x="275.3" y="195" transform="rotate(-90 275.3 195)">D3</text>
<text x="277.5" y="195" transform="rotate(-90 277.5 195)">RED</text>
<text x="340.3" y="194.9">U2E</text>
<text x="74.9" y="198.9">100k</text>
<text x="104.2" y="200.6" transform="rotate(-90 104.2 200.6)">JP5</text>
<text x="373.4" y="202.5">U1D</text>
<text x="340.3" y="207.6">U2F</text>
<text x="88.4" y="213.3">GND</text>
<text x="109.2" y="213.3">GND</text>
<text x="129.5" y="213.3">GND</text>
<text x="157.5" y="213.3">GND</text>
<text x="170.2" y="213.3">GND</text>
<text x="340.3" y="215.9">7404</text>
<text x="373.4" y="215.9">7408</text>
</g>
<g font-size="2.4" fill="#808080">
<text x="111.6" y="65.7">21</text>
<text x="111.6" y="63.1">22</text>
<text x="111.6" y="60.6">23</text>
<text x="116.6" y="64.3">5V</text>
<text x="116.6" y="61.7">5V</text>
<text x="130.4" y="61.7">3.3V</text>
<text x="130.4" y="64.3">3.3V</text>
<text x="137.5" y="60.6">1</text>
<text x="137.5" y="63.1">2</text>
<text x="137.5" y="65.7">12</text>
<text x="112.8" y="70.8">4</text>
<text x="112.8" y="68.2">6</text>
<text x="116.6" y="71.9">5V</text>
<text x="116.6" y="69.3">5V</text>
<text x="116.6" y="66.8">5V</text>
<text x="130.4" y="66.8">3.3V</text>
<text x="130.4" y="69.3">3.3V</text>
<text x="137.5" y="68.2">13</text>
<text x="112.8" y="75.8">9</text>
<text x="116.6" y="77">5V_STDBY</text>
<text x="111.6" y="83.5">19</text>
<text x="111.6" y="80.9">24</text>
<text x="116.6" y="82">GND</text>
<text x="131" y="79.5">12V</text>
<text x="131" y="82">12V</text>
<text x="137.5" y="78.4">10</text>
<text x="137.5" y="80.9">11</text>
<text x="111.6" y="88.5">17</text>
<text x="111.6" y="86">18</text>
<text x="116.6" y="89.7">GND</text>
<text x="116.6" y="87.1">GND</text>
<text x="116.6" y="84.6">GND</text>
<text x="130.3" y="87.1">-12V</text>
<text x="137.5" y="86">14</text>
<text x="111.6" y="91.1">15</text>
<text x="112.8" y="93.6">7</text>
<text x="116.6" y="94.7">GND</text>
<text x="116.6" y="92.2">GND</text>
<text x="125.5" y="94.7">PWR_OK</text>
<text x="127.6" y="92.2">PS_ON</text>
<text x="137.5" y="91.1">16</text>
<text x="137.5" y="93.6">8</text>
<text x="112.8" y="98.7">3</text>
<text x="112.8" y="96.2">5</text>
<text x="116.6" y="99.8">GND</text>
<text x="116.6" y="97.3">GND</text>
<text x="131.7" y="99.8">NC</text>
<text x="137.5" y="98.7">20</text>
<text x="138.2" y="164.7">6</text>
<text x="142" y="165.8">TRE VCC+</text>
<text x="155.3" y="164.7">8</text>
<text x="155.3" y="167.3">4</text>
<text x="138.2" y="172.3">7</text>
<text x="142" y="173.5">DIS</text>
<text x="147.6" y="168.4">/RES</text>
<text x="148.1" y="173.5">OUT</text>
<text x="155.3" y="172.3">3</text>
<text x="329.2" y="172.3">5</text>
<text x="345.2" y="172.3">6</text>
<text x="138.2" y="180">2</text>
<text x="147.8" y="178.5">CON</text>
<text x="155.3" y="180">1</text>
<text x="155.3" y="177.4">5</text>
<text x="369.8" y="174.9">4</text>
<text x="369.8" y="180">5</text>
<text x="390.9" y="177.4">6</text>
<text x="142" y="181.1">TRI</text>
<text x="147.8" y="181.1">GND</text>
<text x="329.2" y="185">9</text>
<text x="345.2" y="185">8</text>
<text x="369.8" y="190.1">9</text>
<text x="328.2" y="197.7">11</text>
<text x="345.2" y="197.7">10</text>
<text x="368.6" y="195.2">10</text>
<text x="390.9" y="192.7">8</text>
<text x="368.6" y="205.4">12</text>
<text x="390.9" y="207.9">11</text>
<text x="328" y="210.4">13</text>
<text x="345.2" y="210.4">12</text>
<text x="368.6" y="210.4">13</text>
</g>
<g font-size="1.6" fill="#808080">
<text x="89.3" y="61.5">VCC/3.1A</text>
<text x="150.8" y="61.5">+3.3V/1.8A</text>
<text x="246.5" y="66.5">-12V/1.7C</text>
<text x="310.4" y="67.4" transform="rotate(-90 310.4 67.4)">VCC/1.8A</text>
<text x="88" y="76.7">+5VSB/1.8A</text>
<text x="246.5" y="74.2">VCC/1.8A</text>
<text x="150.6" y="79.2">+12V/1.7C</text>
<text x="245.1" y="81.8">+5VSB/1.8A</text>
<text x="150.7" y="86.9">-12V/1.7C</text>
<text x="196.7" y="89.4">GND/3.1B</text>
<text x="246.1" y="89.4">+12V/1.7C</text>
<text x="150.5" y="94.5">PG</text>
<text x="89.3" y="99.6">GND/3.1B</text>
<text x="245.8" y="97">+3.3V/1.8A</text>
<text x="283.1" y="97">GND/3.1B</text>
<text x="310.4" y="101.6" transform="rotate(-90 310.4 101.6)">GND/3.1B</text>
<text x="165.6" y="125.8" transform="rotate(-90 165.6 125.8)">+5VSB/1.8A</text>
<text x="272.3" y="153.8" transform="rotate(-90 272.3 153.8)">+3.3V/1.8A</text>
<text x="224.3" y="168.1">RST/1.8C</text>
<text x="239" y="168.1">RST/1.8C</text>
<text x="57.8" y="196.1">PG</text>
<text x="272.3" y="208.2" transform="rotate(-90 272.3 208.2)">GND/3.1B</text>
</g>
</svg>
